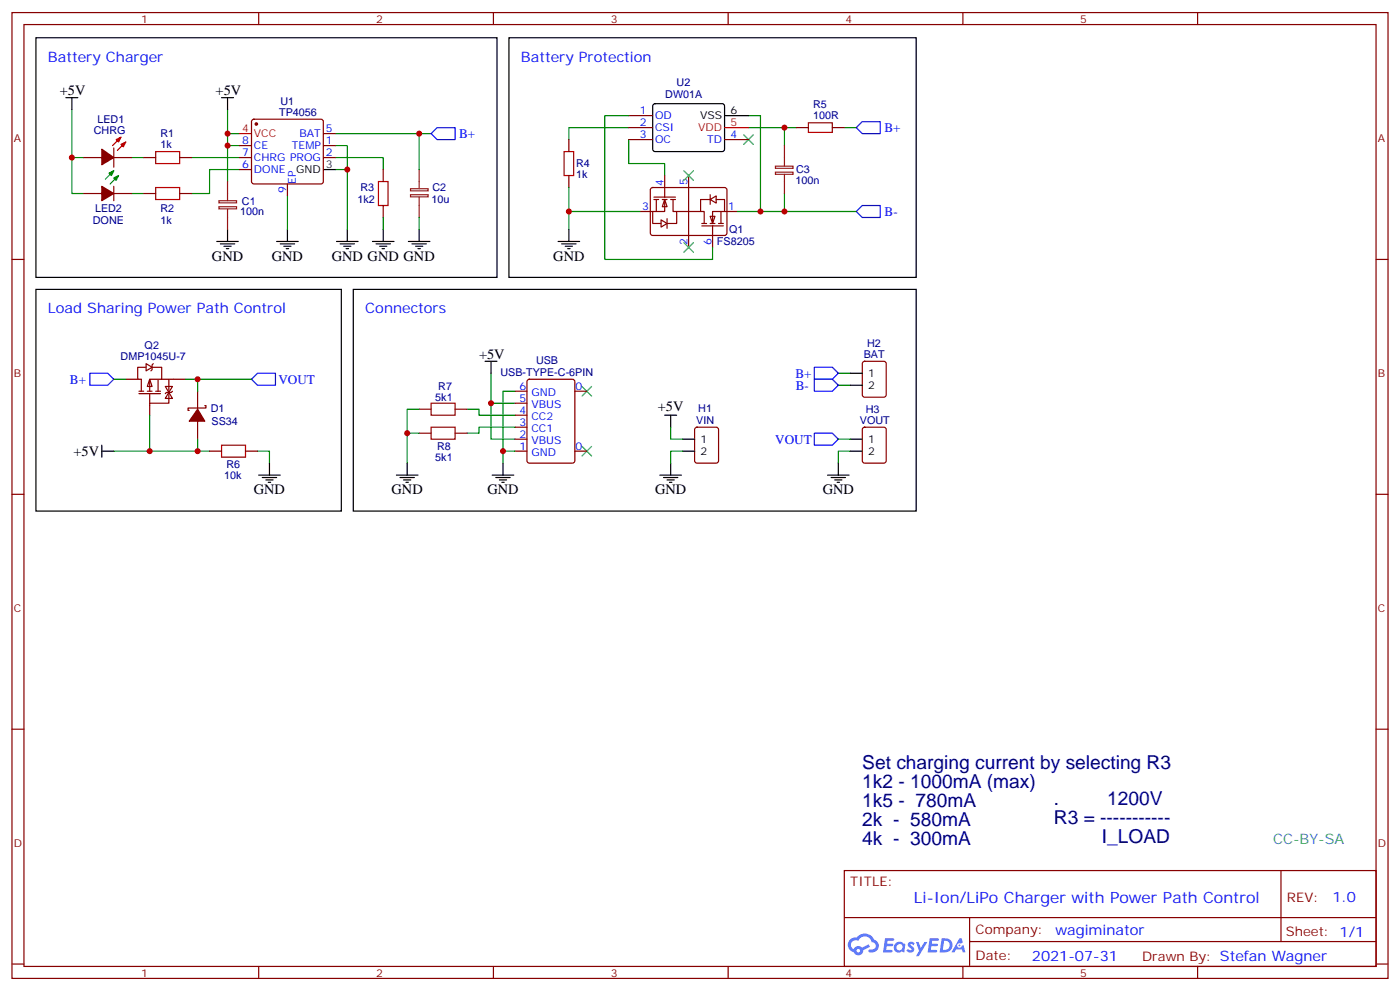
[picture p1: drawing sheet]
<svg xmlns="http://www.w3.org/2000/svg" width="412mm" height="292mm" viewBox="0 0 412 292" stroke-linecap="round" stroke-linejoin="round" font-family="sans-serif">
<g fill="none" stroke="#870000" stroke-width=".35">
<path d="M3.5 3.7h405.4v284.3h-405.4zM7.1 7.2h398.2v277.3h-398.2zM76.2 3.7v3.5M145.3 3.7v3.5M214.5 3.7v3.5M283.6 3.7v3.5M352.8 3.7v3.5M3.5 76.4h3.6M405.3 76.4h3.6M3.5 145.5h3.6M405.3 145.5h3.6M3.5 214.7h3.6"/>
<path d="M405.3 214.7h3.6M248.7 256.3h156.6v28.2h-156.6zM377.3 256.3v20.9M248.7 270.1h156.5M285.6 277.2h119.6M285.6 270.1v14.2M3.5 283.8h3.6M76.2 284.5v3.5M145.3 284.5v3.5M214.5 284.5v3.5M283.6 284.5v3.5M352.8 284.5v3.5"/>
<path d="M405.3 283.8h3.6"/>
</g>
<g fill="#5487ff">
<path d="M267.7 277.5a1.22 1.22 0 0 1 1.7 .2l-.4 .6a.47 .47 0 0 0-.3-.4 .47 .47 0 0 0-.5 .2l.1 .2a1.14 1.14 0 0 1 .8 1.8 1.14 1.14 0 0 1-1.9 0l-.2-.2 .5-.6 .7 .5a.29 .29 0 0 0 .3-.3 .29 .29 0 0 0-.2-.3 1.04 1.04 0 0 1-.6-1.7z"/>
<path d="M260.7 276.2h2.4l.3 .2-.2 .5-1.8 .1-.1 .8h1.5l.3 .4-.3 .4h-1.6l-.2 1.1h1.7l.2 .3-.2 .3-2.6 .1z"/>
<path d="M273.8 276.2h2.4l.3 .2-.1 .5-1.8 .1-.2 .8h1.6l.3 .4-.4 .4-1.6-.1-.1 1.1 1.7 .1 .2 .3-.2 .3-2.6 .1z"/>
<path d="M282.6 276.2h.7l.3 1.3-.6 .3a.69 .69 0 0 0-1 .3 .69 .69 0 0 0 .4 .9 .69 .69 0 0 0 .9-.6l.5-.2 .6 2.2h-.8l-.2-.9h-1.8l-.5 .9h-.8z"/>
<path d="M269.8 277.3h.8l.6 1.8 1.1-1.8h.9l-2.6 4.2h-.8l.9-1.5z"/>
<path d="M277.4 276.2l-.6 4.2h1.3a2.11 2.11 0 0 0 2.5-2.1 2.11 2.11 0 0 0-2.5-2.1zM278.1 277a1.39 1.39 0 0 1 1.7 1.4 1.39 1.39 0 0 1-1.8 1.2h-.3z"/>
<path d="M263.7 277.8a1.54 1.54 0 0 0-.1 2.2 1.54 1.54 0 0 0 2.2 .1l.6 .3 .3-2.3-.2-.3h-.4a1.49 1.49 0 0 0-2.4 0zM264 278.8a.94 .94 0 0 1 1.8 0 .94 .94 0 0 1-1.8 0z"/>
<path d="M250.4 276.6a2.18 2.18 0 0 0 1.1 3.7 1.44 1.44 0 0 0 1.6 .9 1.44 1.44 0 0 0 1.2-1.4l2-1.1-.5-.7-1.9 1a1.47 1.47 0 0 0-2.4 .4 1.39 1.39 0 0 1-.7-1.9 1.39 1.39 0 0 1 2-.5 2.12 2.12 0 0 1 2.2-1.3 2.12 2.12 0 0 1 1.9 1.7 1.14 1.14 0 0 1 1.1 1.4 1.14 1.14 0 0 1-1.7 .7 .43 .43 0 0 0-.5 .4 .43 .43 0 0 0 .4 .5 1.98 1.98 0 0 0 2.5-1.2 1.98 1.98 0 0 0-1.2-2.6 3.1 3.1 0 0 0-5.3-.6l-.9 .1zM252.3 279.9a.55 .55 0 0 1 1.1 0 .55 .55 0 0 1-1.1 0z"/>
<circle cx="282.6" cy="278.3" r=".26"/>
</g>
<g fill="none" stroke="#008700" stroke-width=".35">
<path d="M21.2 32.3v24.7h3.5M67 32.3v10.6h3.6M67 39.3h3.6M98.8 39.3h28.2M123.5 39.3v10.6M185.2 37.6h-17.6v3.5M220.5 34h3.5v28.3h7.1M220.5 37.6h14.1M231.1 37.6v5.3M248.7 37.6h3.5M21.2 46.4h3.5M38.8 46.4h3.5"/>
<path d="M38.8 57h3.5M56.4 46.4h14.2M67 42.9v10.5M70.6 49.9h-8.9v7.1h-5.3M84.7 57.7v9.9M98.8 46.4h14.1v3.5M98.8 42.9h3.5v24.7M98.8 49.9h3.5M185.2 41.1v7.1h10.6v3.5M231.1 57v5.3h21.1M112.9 64v3.6M123.5 64v3.6"/>
<path d="M188.7 62.3h-21.1v5.3M217 62.3h7M144.6 109.9v19.4h7.1M144.6 118.7h7.1M151.7 115.2h-3.5v17.6M119.9 127.5h3.6M123.5 120.5h-3.6v15.8M137.6 120.5h3.5v1.7h10.6M151.7 132.8h-3.5v3.5M151.7 125.8h-10.6v1.7h-3.5"/>
</g>
<g fill="none" stroke="#000" stroke-width=".35">
<path d="M19.4 28.8h3.5M21.2 28.8v3.5M65.3 28.8h3.5M67 28.8v3.5M192.5 30.7l.5-.2 20 .1 .4 .6v13l-.7 .4h-20l-.4-.7v-12.7zM213.4 34h7.1M95.2 49.9h3.6M63.9 71.1h6.3M64.9 71.8h4.2M66 72.5h2.1M66.7 73.2h.7M67 67.6v3.5"/>
<path d="M81.5 71.1h6.3M82.5 71.8h4.3M83.6 72.5h2.1M84.3 73.2h.7M84.7 67.6v3.5M99.1 71.1h6.4M100.2 71.8h4.2M101.2 72.5h2.2M102 73.2h.7M102.3 67.6v3.5M109.7 71.1h6.4M110.8 71.8h4.2"/>
<path d="M111.8 72.5h2.1M112.5 73.2h.7M112.9 67.6v3.5M120.3 71.1h6.3M121.4 71.8h4.2M122.4 72.5h2.1M123.1 73.2h.7M123.5 67.6v3.5M164.4 71.1h6.3M165.5 71.8h4.2M166.5 72.5h2.1M167.2 73.2h.7"/>
<path d="M167.6 67.6v3.5M142.9 106.4h3.5M144.6 106.4v3.5M116.8 139.9h6.3M119.9 136.3v3.6M145 139.9h6.3M148.2 136.3v3.6M117.8 140.6h4.3M118.9 141.3h2.1M119.6 142h.7M146 140.6h4.3M147.1 141.3h2.1"/>
<path d="M147.8 142h.7"/>
</g>
<path d="M219.1 39.7l2.8 2.8M221.9 39.7l-2.8 2.8M171.4 113.8l2.9 2.8M174.3 113.8l-2.9 2.8M171.4 131.4l2.9 2.8M174.3 131.4l-2.9 2.8" fill="none" stroke="#3c3" stroke-width=".35"/>
<g fill="none" stroke="#870000" stroke-width=".35">
<path d="M74.3 35.3l.5-.2h19.7l.5 .2 .2 .5v17.6l-.2 .5-.5 .3h-19.7l-.5-.3-.2-.5v-17.6zM95.2 39.3h3.6M185.2 37.6h7.1M185.2 34h7.1M234.6 37.6h3.5M245.2 37.6h3.5M24.7 57h5.3M24.7 46.4h5.3M33.5 57h5.3M33.5 46.4h5.3M33.5 43.6v5.6M33.5 54.9v4.2"/>
<path d="M42.3 57h3.6M42.3 46.4h3.6M52.9 57h3.5M52.9 46.4h3.5M70.6 46.4h3.5M70.6 42.9h3.5M70.6 49.9h3.5M84.7 54.2v3.5M95.2 46.4h3.6M95.2 42.9h3.6M112.9 49.9v3.5M167.6 41.1v3.5"/>
<path d="M167.6 51.7v3.5M185.2 41.1h7.1M213.4 41.1h7.1M112.9 60.5v3.5M151.7 118.7h3.5M151.7 115.2h3.5M155.5 111.9l.4-.2h12.7l.7 .4v23.5l-.4 .7h-13l-.6-.4-.1-23.5zM169.3 115.2h3.6M123.5 127.5h3.5M123.5 120.5h3.5M134.1 127.5h3.5M134.1 120.5h3.5"/>
<path d="M151.7 132.8h3.5M151.7 129.3h3.5M151.7 125.8h3.5M151.7 122.2h3.5M169.3 132.8h3.6"/>
</g>
<path d="M238.1 36.2h7.1v2.8h-7.1zM45.9 55.2h7v3.5h-7zM45.9 44.6h7v3.6h-7zM111.5 53.4h2.8v7.1h-2.8zM166.2 44.6h2.8v7.1h-2.8zM127 118.7h7.1v3.5h-7.1zM127 125.8h7.1v3.5h-7.1z" fill="none" stroke="#a10000" stroke-width=".35"/>
<path d="M64.5 59.1h5.2v.6h-5.2zM67 53.4v5.7M120.9 57.3h5.2v.7h-5.2zM120.9 55.6h5.2v.6h-5.2zM123.5 49.9v5.7M123.5 58v6M228.4 48.9h5.2v.7h-5.2zM228.4 50.7h5.2v.6h-5.2zM231.1 42.9v6M231.1 51.3v5.7M64.5 60.9h5.2v.6h-5.2zM67 61.6v6" fill="none" stroke="#8c2424" stroke-width=".35"/>
<path d="M127 39.3l1.8-1.7h5.3v3.5h-5.3zM252.2 37.6l1.8-1.8h5.3v3.5h-5.3zM252.2 62.3l1.8-1.8h5.3v3.5h-5.3z" fill="none" stroke="#00f" stroke-width=".35"/>
<g fill="#870000" stroke="#870000" stroke-width=".35">
<path d="M30 54.9l3.5 2.1-3.5 2.1z"/>
<path d="M30 43.9l3.5 2.5-3.5 2.1z"/>
<circle cx="75.5" cy="36.5" r=".35"/>
</g>
<path d="M33.5 50.3l-2.5 2.4M34.9 51.7l-2.4 2.5" fill="none" stroke="#090" stroke-width=".35"/>
<g fill="#090" stroke="#090" stroke-width=".35">
<path d="M33.5 52.4l1.4-.7-.7 1.4z"/>
<path d="M32.1 51l1.4-.7-.7 1.4z"/>
</g>
<g fill="#f00" stroke="#f00" stroke-width=".35">
<path d="M35.6 42.5l1.4-.7-.7 1.4z"/>
<path d="M34.2 41.1l1.4-.7-.7 1.4z"/>
</g>
<path d="M70.6 39.3h3.5M213.4 37.6h7.1M35.6 40.4l-2.4 2.5M37 41.8l-2.4 2.5" fill="none" stroke="#f00" stroke-width=".35"/>
<g fill="#fff" stroke="#870000" stroke-width=".35">
<path d="M209.2 63.7h1.4l-.7 2.1z"/>
<path d="M209.2 58.7l1.8-1v2.1z"/>
</g>
<path d="M209.2 58.7h-2.8v3.6h1v3.5M209.2 57.3v2.8M211 58.7h2.4v3.6h-3.5v3.5M202.8 69.3v3.5M206.7 66.5h6.4M206.7 65.8h1.4M209.2 65.8h1.4M209.9 66.5v6.3M211.7 65.8h1.4M212.4 62.3v3.5M213.4 62.3h3.6" fill="none" stroke="#870000" stroke-width=".35"/>
<g fill="#fff" stroke="#870000" stroke-width=".35">
<path d="M195.8 58.7l.7 2.2h-1.4z"/>
<path d="M194.7 64.7l1.8 1.1-1.8 1.1z"/>
</g>
<g fill="none" stroke="#870000" stroke-width=".35">
<path d="M191.8 55.4l.5-.2 21.4 .1 .4 .6v13l-.7 .4h-21.4l-.4-.7v-12.7zM192.6 58h6.4M192.6 58.7h1.4M193.3 58.7v3.6M195.1 58.7h1.4M195.8 58.7v3.6h-3.5v3.5h2.4M195.8 51.7v6.3M197.6 58.7h1.4M198.3 58.7v3.6h1v3.5h-2.8M202.8 51.7v17.6M188.7 62.3h3.6M196.5 64.4v2.8"/>
<path d="M199.3 62.3h7.1M58.2 115.2v5.3M60.3 119.4h.4v.7h-5.3v.7h.3M58.2 124v5.3"/>
</g>
<path d="M185.2 34h-7v42.4h31.7v-3.6M167.6 55.2v7.1M58.2 132.8h3.5M75.8 132.8h3.6v3.5" fill="none" stroke="#008700" stroke-width=".35"/>
<path d="M201.4 50.3l2.9 2.8M204.3 50.3l-2.9 2.8M201.4 71.4l2.9 2.9M204.3 71.4l-2.9 2.9" fill="none" stroke="#3c3" stroke-width=".35"/>
<path d="M58.2 120.5l2.1 3.5h-4.6z" fill="#870000" stroke="#870000" stroke-width=".35"/>
<path d="M44.1 111.7l.7 2.1h-1.4z" fill="#fff" stroke="#870000" stroke-width=".35"/>
<g fill="none" stroke="#870000" stroke-width=".35">
<path d="M37 111.7h3.6M40.9 115.9h6.4M40.9 115.2h1.4M43 107.1l1.8 1-1.8 1.1zM43 108.1h-2.4v3.6h1v3.5M43.4 115.2h1.4M44.1 115.9v6.3M44.8 108.1h2.8v3.6M45.2 107.1l-.4 .3v1.4l-.4 .4M45.9 115.2h1.4M46.6 111.7v3.5M47.6 111.7h-3.5v3.5"/>
<path d="M47.6 111.7h7.1M48.7 113.8h2.1l-1.1 1.7zM49.7 115.5l1.1 1.8h-2.1zM49.7 111.7v7h-5.6M50.8 115.2l-.4 .3h-1.4l-.3 .4M254.2 106.6l.5-.2h5.6l.7 .4 .1 9.4-.5 .7h-5.9l-.6-.4-.1-9.4zM61.7 132.8h3.6M72.3 132.8h3.5M204.8 126l.5-.2h5.7l.6 .4 .1 9.4-.5 .7h-5.9l-.6-.4-.1-9.4zM254.2 126l.5-.2h5.6l.7 .4 .1 9.4-.5 .7h-5.9l-.6-.4-.1-9.4z"/>
</g>
<path d="M26.5 109.9h5.2l1.8 1.8-1.8 1.7h-5.2zM74.1 111.7l1.7-1.8h5.3v3.5h-5.3zM239.9 111.7h5.3l1.7 1.7-1.7 1.8h-5.3zM239.9 108.1h5.3l1.7 1.8-1.7 1.8h-5.3zM239.9 127.5h5.3l1.7 1.8-1.7 1.8h-5.3z" fill="none" stroke="#00f" stroke-width=".35"/>
<path d="M65.3 131.1h7v3.5h-7z" fill="none" stroke="#a10000" stroke-width=".35"/>
<path d="M33.5 111.7h3.5M54.7 111.7h19.4M58.2 111.7v3.5M246.9 113.4h3.6M246.9 109.9h3.6M44.1 122.2v10.6M58.2 129.3v3.5h-24.7M197.6 125.8v3.5h3.5M201.1 132.8h-3.5v3.5M246.9 129.3h3.6M250.5 132.8h-3.6v3.5" fill="none" stroke="#008700" stroke-width=".35"/>
<g fill="none" stroke="#000" stroke-width=".35">
<path d="M10.6 11.1h135.8v70.6h-135.8zM149.9 11.1h120v70.6h-120zM10.6 85.2h89.9v65.3h-89.9zM104.1 85.2h165.8v65.3h-165.8zM250.5 109.9h3.5M250.5 113.4h3.5M30 132.8h3.5M30 131.1v3.5M76.2 139.9h6.3M79.4 136.3v3.6M194.4 139.9h6.3M195.8 122.2h3.5"/>
<path d="M197.6 122.2v3.6M197.6 136.3v3.6M201.1 132.8h3.5M201.1 129.3h3.5M243.8 139.9h6.3M246.9 136.3v3.6M250.5 132.8h3.5M250.5 129.3h3.5M77.3 140.6h4.2M78.3 141.3h2.1M79 142h.7M195.4 140.6h4.3"/>
<path d="M196.5 141.3h2.1M197.2 142h.7M244.8 140.6h4.3M245.9 141.3h2.1M246.6 142h.7"/>
</g>
<g fill="#c00">
<circle cx="144.6" cy="118.7" r=".88"/>
<circle cx="148.2" cy="132.8" r=".88"/>
<circle cx="119.9" cy="127.5" r=".88"/>
<circle cx="67" cy="42.9" r=".88"/>
<circle cx="21.2" cy="46.4" r=".88"/>
<circle cx="67" cy="39.3" r=".88"/>
<circle cx="102.3" cy="49.9" r=".88"/>
<circle cx="123.5" cy="39.3" r=".88"/>
<circle cx="231.1" cy="37.6" r=".88"/>
<circle cx="224" cy="62.3" r=".88"/>
<circle cx="167.6" cy="62.3" r=".88"/>
<circle cx="231.1" cy="62.3" r=".88"/>
<circle cx="58.2" cy="132.8" r=".88"/>
<circle cx="44.1" cy="132.8" r=".88"/>
<circle cx="58.2" cy="111.7" r=".88"/>
</g>
<g font-size="5.6" fill="#000080">
<text x="254" y="226.3">Set charging current by selecting R3</text>
<text x="254" y="232">1k2 - 1000mA (max)</text>
<text x="254" y="237.6">1k5 - 780mA</text>
<text x="310.4" y="236.9">.</text>
<text x="326.1" y="236.9">1200V</text>
<text x="254" y="243.2">2k - 580mA</text>
<text x="310.4" y="242.5">R3 = -----------</text>
<text x="254" y="248.9">4k - 300mA</text>
<text x="324.6" y="248.2">I_LOAD</text>
</g>
<text font-size="4.6" fill="#00f" x="269.2" y="265.8">Li-Ion/LiPo Charger with Power Path Control</text>
<g font-size="4.2" fill="#00f">
<text x="14.1" y="18.2">Battery Charger</text>
<text x="153.5" y="18.2">Battery Protection</text>
<text x="14.1" y="92.3">Load Sharing Power Path Control</text>
<text x="107.6" y="92.3">Connectors</text>
<text x="392.5" y="265.6">1.0</text>
<text x="310.9" y="275.1">wagiminator</text>
<text x="304" y="282.9">2021-07-31</text>
</g>
<g font-size="4.2">
<text x="17.6" y="28">+5V</text>
<text x="63.5" y="28">+5V</text>
<text x="62.4" y="76.7">GND</text>
<text x="80.1" y="76.7">GND</text>
<text x="97.7" y="76.7">GND GND GND</text>
<text x="163" y="76.7">GND</text>
<text x="141.1" y="105.7">+5V</text>
<text x="193.8" y="121.1">+5V</text>
<text x="21.6" y="134.3">+5V</text>
<text x="74.8" y="145.5">GND</text>
<text x="115.4" y="145.5">GND</text>
<text x="143.6" y="145.5">GND</text>
<text x="193" y="145.5">GND</text>
<text x="242.4" y="145.5">GND</text>
</g>
<text font-size="4.2" fill="#0099b0" x="375" y="248.5">CC-BY-SA</text>
<g font-size="3.9" fill="#00f">
<text x="135.2" y="40.6">B+</text>
<text x="260.5" y="38.9">B+</text>
<text x="260.6" y="63.5">B-</text>
<text x="20.6" y="112.9">B+</text>
<text x="82" y="112.9">VOUT</text>
<text x="234.3" y="111.2">B+</text>
<text x="234.4" y="114.7">B-</text>
<text x="228.4" y="130.6">VOUT</text>
</g>
<g font-size="3.9" fill="#800">
<text x="250.5" y="260.9">TITLE:</text>
<text x="379.1" y="265.6">REV:</text>
<text x="287.4" y="275.1">Company:</text>
<text x="378.7" y="275.7">Sheet: 1/1</text>
<text x="287.4" y="282.8">Date:</text>
<text x="336.4" y="282.8">Drawn By: Stefan Wagner</text>
</g>
<g font-size="3.2" fill="#800">
<text x="41.6" y="6.7">1</text>
<text x="110.8" y="6.7">2</text>
<text x="179.9" y="6.7">3</text>
<text x="249.1" y="6.7">4</text>
<text x="318.2" y="6.7">5</text>
<text x="4.1" y="41.8">A</text>
<text x="405.9" y="41.8">A</text>
<text x="4.1" y="110.9">B</text>
<text x="405.9" y="110.9">B</text>
<text x="4.1" y="180.1">C</text>
<text x="405.9" y="180.1">C</text>
<text x="4.1" y="249.2">D</text>
<text x="405.9" y="249.2">D</text>
<text x="41.6" y="287.5">1</text>
<text x="110.8" y="287.5">2</text>
<text x="179.9" y="287.5">3</text>
<text x="249.1" y="287.5">4</text>
<text x="318.2" y="287.5">5</text>
</g>
<g font-size="3.2" fill="#000080">
<text x="196" y="28.8">DW01A</text>
<text x="199.3" y="25.2">U2</text>
<text x="82.2" y="34">TP4056</text>
<text x="82.6" y="30.9">U1</text>
<text x="239.5" y="35.1">100R</text>
<text x="239.5" y="31.9">R5</text>
<text x="27.6" y="39.3">CHRG</text>
<text x="28.7" y="36.3">LED1</text>
<text x="47.3" y="40.4">R1</text>
<text x="47.3" y="43.6">1k</text>
<text x="169.7" y="52.5">1k</text>
<text x="169.7" y="49.3">R4</text>
<text x="234.5" y="51.1">C3</text>
<text x="105.3" y="59.9">1k2</text>
<text x="106.2" y="56.4">R3</text>
<text x="127.1" y="59.9">10u</text>
<text x="127.4" y="56.3">C2</text>
<text x="234.3" y="54.2">100n</text>
<text x="27.4" y="65.9">DONE</text>
<text x="28" y="62.3">LED2</text>
<text x="47.3" y="62.3">R2</text>
<text x="47.3" y="65.9">1k</text>
<text x="70.8" y="63.4">100n</text>
<text x="71.3" y="60.2">C1</text>
<text x="214.8" y="68.7">Q1</text>
<text x="211.2" y="72.2">FS8205</text>
<text x="35.5" y="106.1">DMP1045U-7</text>
<text x="42.6" y="102.6">Q2</text>
<text x="157.9" y="107.3">USB</text>
<text x="254.4" y="105.4">BAT</text>
<text x="255.4" y="102.2">H2</text>
<text x="147.4" y="110.7">USB-TYPE-C-6PIN</text>
<text x="128.2" y="118.1">5k1</text>
<text x="129.1" y="114.9">R7</text>
<text x="62.1" y="121.2">D1</text>
<text x="62.3" y="125.1">SS34</text>
<text x="205.1" y="124.8">VIN</text>
<text x="205.7" y="121.2">H1</text>
<text x="253.3" y="124.7">VOUT</text>
<text x="255.1" y="121.6">H3</text>
<text x="66.7" y="137.8">R6</text>
<text x="128.2" y="135.7">5k1</text>
<text x="128.8" y="132.5">R8</text>
<text x="66.1" y="141">10k</text>
</g>
<g font-size="3.2" fill="#00f">
<text x="188.5" y="33.7">1</text>
<text x="193" y="35.1">OD</text>
<text x="88.2" y="40.4">BAT</text>
<text x="96" y="39">5</text>
<text x="188.5" y="37.2">2</text>
<text x="188.5" y="40.7">3</text>
<text x="193" y="38.6">CSI</text>
<text x="215.2" y="40.7">4</text>
<text x="71.4" y="46">7</text>
<text x="71.4" y="42.5">8</text>
<text x="74.8" y="47.4">CHRG PROG</text>
<text x="74.8" y="43.9">CE</text>
<text x="86" y="43.9">TEMP</text>
<text x="96" y="42.5">1</text>
<text x="96" y="46">2</text>
<text x="193" y="42.2">OC</text>
<text x="208.3" y="42.2">TD</text>
<text x="71.4" y="49.6">6</text>
<text x="74.8" y="51">DONE</text>
<text x="84.3" y="56.9" transform="rotate(-90 84.3 56.9)">9</text>
<text x="87.1" y="54.2" transform="rotate(-90 87.1 54.2)">EP</text>
<text x="195.4" y="54.9" transform="rotate(-90 195.4 54.9)">4</text>
<text x="202.5" y="54.5" transform="rotate(-90 202.5 54.5)">5</text>
<text x="189.2" y="61.9">3</text>
<text x="214.5" y="61.9">1</text>
<text x="202.5" y="72" transform="rotate(-90 202.5 72)">2</text>
<text x="209.5" y="72" transform="rotate(-90 209.5 72)">6</text>
<text x="153" y="118.4">5</text>
<text x="153" y="114.8">6</text>
<text x="156.5" y="116.6">GND</text>
<text x="169.5" y="114.8">0</text>
<text x="153" y="125.4">3</text>
<text x="153" y="121.9">4</text>
<text x="156.5" y="123.6">CC2</text>
<text x="156.5" y="120.1">VBUS</text>
<text x="153" y="128.9">2</text>
<text x="156.5" y="130.7">VBUS</text>
<text x="156.5" y="127.2">CC1</text>
<text x="153" y="132.5">1</text>
<text x="156.5" y="134.2">GND</text>
<text x="169.5" y="132.5">0</text>
</g>
<g font-size="3.2">
<text x="206.2" y="35.1">VSS</text>
<text x="215.2" y="33.7">6</text>
<text x="87.3" y="51">GND</text>
<text x="255.8" y="110.9">1</text>
<text x="255.8" y="114.5">2</text>
<text x="206.4" y="130.4">1</text>
<text x="255.8" y="130.4">1</text>
<text x="206.4" y="133.9">2</text>
<text x="255.8" y="133.9">2</text>
</g>
<g font-size="3.2" fill="#f00">
<text x="71.4" y="39">4</text>
<text x="74.8" y="40.4">VCC</text>
<text x="205.7" y="38.6">VDD</text>
<text x="215.2" y="37.2">5</text>
</g>
<text font-size="3.2" fill="#333" x="96" y="49.6">3</text>
</svg>
